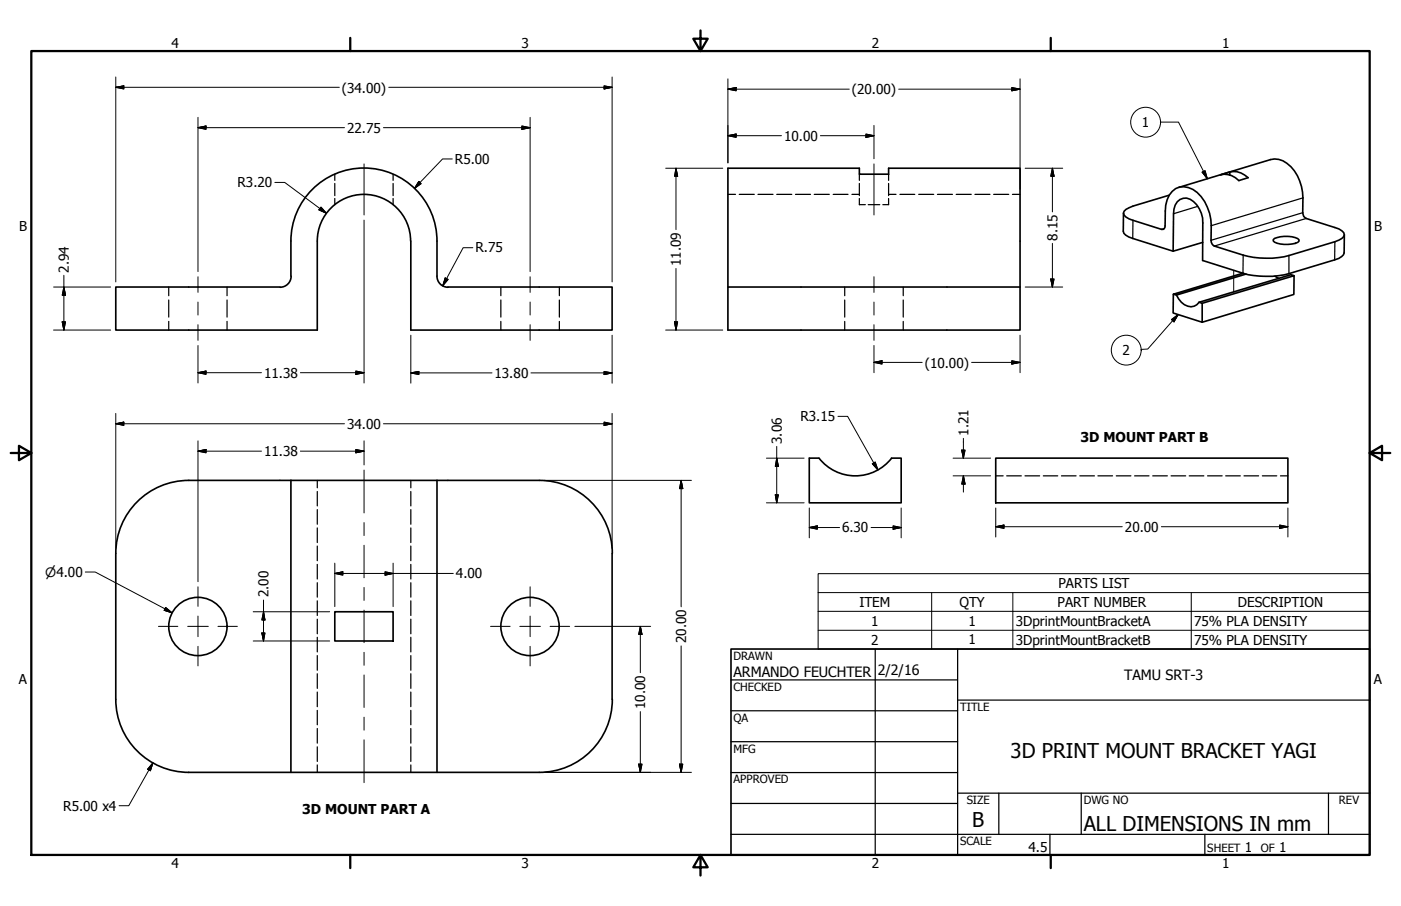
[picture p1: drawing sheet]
<svg xmlns="http://www.w3.org/2000/svg" width="432mm" height="279mm" viewBox="0 0 432 279" stroke-linecap="round" stroke-linejoin="round" font-family="sans-serif">
<!-- layer: Hidden (ANSI) -->
<g fill="none" stroke="#000" stroke-width=".38">
<path d="M103.2 53.7v1.9M103.2 56.6v3.7M121.2 53.7v1.9M121.2 56.6v3.7M224.3 59.9h2.4M227.8 59.9h4.7M233.6 59.9h4.7M239.4 59.9h4.6M245.2 59.9h4.6M251 59.9h4.6M256.8 59.9h4.6M262.6 59.9h2.3"/>
<path d="M264.9 53.7v1.9M264.9 56.6v3.7M273.9 53.7v1.9M273.9 56.6v3.7M273.9 59.9h2.3M277.4 59.9h4.5M283.1 59.9h4.7M288.9 59.9h4.7M294.7 59.9h4.6M300.5 59.9h4.6M306.3 59.9h4.6M312 59.9h2.4"/>
<path d="M103.2 61.2v1.9M121.2 61.2v1.9M264.9 61.2v1.9h1.8M267.6 63.1h3.5M273.9 61.2v1.9h-1.8M52 88.5v2.7M52 92.5v5.3M52 99.1v2.7M70 88.5v2.7M70 92.5v5.3M70 99.1v2.7M154.4 88.5v2.7"/>
<path d="M154.4 92.5v5.3M154.4 99.1v2.7M172.4 88.5v2.7M172.4 92.5v5.3M172.4 99.1v2.7M260.3 88.5v2.7M260.3 92.5v5.3M260.3 99.1v2.7M278.4 88.5v2.7M278.4 92.5v5.3M278.4 99.1v2.7M97.8 148.1v2.3"/>
<path d="M97.8 151.6v4.4M97.8 157.2v4.5M126.6 148.1v2.3M126.6 151.6v4.4M126.6 157.2v4.5M306.9 146.7h2.3M310.3 146.7h4.5M315.9 146.7h4.5M321.6 146.7h4.4M327.2 146.7h4.5M332.8 146.7h4.5M338.4 146.7h4.5"/>
<path d="M344 146.7h4.6M349.7 146.7h4.4M355.3 146.7h4.5M360.9 146.7h4.5M366.5 146.7h4.5M372.2 146.7h4.5M377.8 146.7h4.5M383.4 146.7h4.5M389.1 146.7h4.4M394.7 146.7h2.2M97.8 162.8v4.5M97.8 168.4v4.5"/>
<path d="M97.8 174.1v4.5M97.8 179.7v4.4M126.6 162.8v4.5M126.6 168.4v4.5M126.6 174.1v4.5M126.6 179.7v4.4M97.8 185.3v4.5M97.8 190.9v4.6M97.8 196.5v4.5M126.6 185.3v4.5M126.6 190.9v4.6M126.6 196.5v4.5"/>
<path d="M97.8 202.2v4.5M97.8 207.8v4.5M97.8 213.4v4.5M97.8 219.1v4.4M126.6 202.2v4.5M126.6 207.8v4.5M126.6 213.4v4.5M126.6 219.1v4.4M97.8 224.7v4.5M97.8 230.3v4.5M97.8 235.9v2.3M126.6 224.7v4.5"/>
<path d="M126.6 230.3v4.5M126.6 235.9v2.3"/>
</g>
<!-- layer: Visible (ANSI) -->
<g fill="none" stroke="#000" stroke-width=".51">
<path d="M363.3 57.8l28.3-8.6a7 7 0 0 1 7.3 3.4 15 15 0 0 1 2.7 8.4l-.1 4.6a1.83 1.83 0 0 0 1.1 1.8l8.8 2.8M379 53a5.9 5.9 0 0 1 5.7 1.8l-2.9 .9a5.9 5.9 0 0 0-5.6-1.8l2.8-.9v1M126.6 74.3a14.4 14.4 0 0 0-14.4-14.4 14.4 14.4 0 0 0-14.4 14.5v27.4h-62.1v-13.3h50.6M126.6 74.4v27.4h62.1v-13.3h-50.7M346.2 71.3a3.4 3.4 0 0 0 2.9 2.2l12.5 4M349.2 67.9l8.8 2.8a.92 .92 0 0 0 1.1-1l.1-4.6a7 7 0 0 1 4.4-7.4 7.7 7.7 0 0 1 7.7 4.5 20.5 20.5 0 0 1 2 12.5l.3 .5 .7 .7 8.9 2.8M360.4 60.2l-11.2 3.4M370.7 74.7l-9.1 2.8 .1-11.6a4.5 4.5 0 0 1 3-4.7 4.8 4.8 0 0 1 4.9 3.2l1 2.8v13.1l12.5 4M392.8 73.5a9.8 9.8 0 0 1 7.2 .1l.4 .4v.4a7.9 7.9 0 0 1-6.8 .6l-1.2-.7v-.4zM411.4 74.5l-14.1 4.3M89.7 85.2v-10.9a22.5 22.5 0 0 1 22.5-22.5 22.5 22.5 0 0 1 22.5 22.5v10.9M89.7 85.2a3.4 3.4 0 0 1-3.4 3.4"/>
<path d="M134.7 85.2a3.4 3.4 0 0 0 3.4 3.4M224.3 88.5v-36.6h40.6v1.8h9v-1.8h40.5v36.6M224.3 88.5h90.1v13.3h-90.1zM361.6 90.7v5.8l8.9 2.9v-5.9l-.9-.3M362.6 91a4.8 4.8 0 0 0 5.4 3.4l.9-.4 .7-.8M369.6 93.2l28.3-8.5 .9 .3-28.3 8.5M383 84.3l-21.4 6.4 1 .3 21.4-6.5M392.9 85.2l1.2 .7M398.8 85v5.8l-28.3 8.6M411.4 80.1l-14.1 4.3M89.7 148.1v90.1M134.7 148.1v90.1"/>
<path d="M249.4 141.3h3a14.1 14.1 0 0 0 22.4 0h2.9v13.8h-28.3zM306.9 141.3h90v13.8h-90zM188.7 170.7v44.9M188.7 170.7a22.5 22.5 0 0 0-22.5-22.6h-108a22.5 22.5 0 0 0-22.5 22.6v44.9a22.5 22.5 0 0 0 22.5 22.6h108a22.5 22.5 0 0 0 22.5-22.5M103.2 188.7h18v9h-18z"/>
<circle cx="61" cy="193.2" r="9"/>
<circle cx="163.4" cy="193.2" r="9"/>
</g>
<!-- layer: Tweak Trail (ANSI) -->
<path d="M380.2 83.4v6.6" fill="none" stroke="#000" stroke-width=".31"/>
<!-- layer: Visible Narrow (ANSI) -->
<path d="M349.2 67.9l-.1 5.6M358.8 70.5l-.8 .2M369.2 63.6l-7.5 2.3M383.2 78.7l-.1 5.6M397.3 78.8v5.6M401.5 65.6l-28.2 8.5M401.6 61l-28.3 8.6M402.6 67.4l-28.3 8.5M411.4 74.5v5.6" fill="none" stroke="#000" stroke-width=".38"/>
<path d="M346.3 65.7l-.1 5.6M349.2 63.6a3.5 3.5 0 0 0-2.9 2.1 3.4 3.4 0 0 0 2.9 2.2M383.2 78.7a28.4 28.4 0 0 0 14.1 .1M411.4 70.2a3.4 3.4 0 0 1 2.9 2.2 3.5 3.5 0 0 1-2.9 2.1M414.3 72.4v5.6a3.5 3.5 0 0 1-2.9 2.1M383.1 84.3a28.6 28.6 0 0 0 14.2 .1" fill="none" stroke="#000" stroke-width=".51"/>
<!-- layer: Symbol (ANSI) -->
<g fill="none" stroke="#000" stroke-width=".31">
<path d="M357.6 37.7h5.6l8.9 17.4M370.5 53.1l.9-.5 .7 2.5zM361.1 98.6l2-1.6-1.3 2.3zM363.1 97l-9.3 10.6-2.1 .2M252.2 182.8v-5.9h169.9v5.9M252.2 182.8h169.9v5.7M252.2 182.8v17.4h169.9v-11.7M252.2 188.5h169.9M252.2 194.4h169.9M287.1 182.8v17.4M312.2 182.8v17.4M367.2 182.8v17.4"/>
<circle cx="353.1" cy="37.7" r="4.6"/>
<circle cx="347.1" cy="108" r="4.6"/>
</g>
<!-- layer: Border (ANSI) -->
<path d="M9.7 15.7h412.4v248h-412.4zM107.9 11.7v4M215.9 9.4v6.3l-2.2-3.8h4.4l-2.2 3.8M323.8 11.7v4M3.3 139.7h6.4l-3.9-2.2v4.4l3.9-2.2M422.1 139.7l3.9 2.2v-4.4l-3.9 2.2h6.4M107.9 263.7v4M215.9 263.7l2.2 3.8h-4.4l2.2-3.8v6.3M323.8 263.7v4" fill="none" stroke="#000" stroke-width=".7"/>
<!-- layer: Title (ANSI) -->
<g fill="none" stroke="#000" stroke-width=".38">
<path d="M225.3 209.7h69.8M225.3 219.2h69.8M269.7 200.2v63.5M295.1 215.9h127M295.1 200.2v63.5M225.3 228.7h69.8M225.3 238.3h69.8M225.3 257.3h196.8M225.3 247.8h69.8M295.1 244.6h127M307.8 244.6v12.7M323.6 257.3v6.4"/>
<path d="M333.2 244.6v12.7M371.3 257.3v6.4M409.4 244.6v12.7"/>
</g>
<path d="M225.3 200.2h196.8v63.5h-196.8z" fill="none" stroke="#000" stroke-width=".51"/>
<!-- layer: Centerline (ANSI) -->
<g fill="none" stroke="#000" stroke-width=".31">
<path d="M112.2 50.5v15.8M269.4 50.5v15.8M61 85.3v4.9M61 93.2v4M163.4 85.3v4.9M163.4 93.2v4M269.4 85.3v4.9M269.4 93.2v4M61 100.1v4.9M163.4 100.1v4.9M269.4 100.1v4.9M112.2 145v13.2"/>
<path d="M112.2 161.2v4M112.2 168.1v10.1M112.2 181.2v4M112.2 188.2v10M112.2 201.2v4M112.2 208.2v10M112.2 221.2v4M112.2 228.2v13.2"/>
</g>
<!-- layer: Center Mark (ANSI) -->
<path d="M48.8 193.2h6M57.8 193.2h6.4M61 181v6M61 190v6.3M61 199.3v6.1M67.2 193.2h6M151.2 193.2h6M160.2 193.2h6.4M163.4 181v6M163.4 190v6.3M163.4 199.3v6.1M169.5 193.2h6.1" fill="none" stroke="#000" stroke-width=".31"/>
<!-- layer: Dimension (ANSI) -->
<g fill="none" stroke="#000" stroke-width=".31">
<path d="M35.7 26.9l2.5-.4v.9zM35.7 23.7v63.2M35.7 26.9h68.9M61 39.4l2.5-.5v1zM61 36.2v47.6M61 39.4h45.2M118.2 39.4h45.2M119.8 26.9h68.9M160.8 38.9l2.6 .5-2.6 .5zM163.4 36.2v47.6M186.2 26.5l2.5 .4-2.5 .5zM188.7 23.7v63.2"/>
<path d="M224.3 27.5l2.6-.5v1zM224.3 24.3v25.9M224.3 27.5h37.4M269.4 38.7v10.3M277 27.5h37.4M311.8 27l2.6 .5-2.6 .5zM314.4 24.3v34.1M84.7 56.3h3.1l12.8 9.5M129.1 55.9l.7 .7-2 1.5zM139.4 49h-3l-8.6 9.1M205.2 51.9h17.6M208.3 51.9l.6 2.5h-1z"/>
<path d="M208.3 51.9v18.9M224.3 41.8l2.6-.5v1.1zM224.3 41.8h16.6M252.9 41.8h16.5M266.9 41.3l2.5 .5-2.5 .6zM316 51.9h11.5M324.4 51.9l.5 2.5h-1.1zM324.4 51.9v13.4M98.9 63.9l1.7 1.9-2.3-1.1zM112.2 67.9v50.2M145.7 76.4h-3l-6.2 11.7M324.4 75.1v13.4"/>
<path d="M16.5 88.5h17.6M19.2 99.3h1l-.5 2.5zM19.7 88.5l.5 2.6h-1zM19.7 84.9v16.9M137.2 85.7l.9 .5-1.6 1.9zM207.9 99.3h1l-.6 2.5zM208.3 82.8v19M316 88.5h11.5M323.8 86h1.1l-.5 2.5zM16.5 101.8h17.6M61 114.9l2.5-.5v1zM61 106.6v11.5"/>
<path d="M61 114.9h19.6M92.6 114.9h19.6M109.7 114.4l2.5 .5-2.5 .5zM126.6 115l2.5-.4v.9zM126.6 115h25M126.6 103.4v14.8M163.6 115h25.1M186.2 114.6l2.5 .4-2.5 .5zM188.7 103.4v14.8M205.2 101.8h17.6M269.4 111.8l2.4-.5v1zM269.4 111.8h14.8"/>
<path d="M269.4 106.6v8.3M299.5 111.8h14.9M311.8 111.3l2.6 .5-2.6 .5zM314.4 103.4v11.5M35.7 130.7l2.5-.5v1zM35.7 130.7h70.5M35.7 127.5v41.6M61 139.1l2.5-.5v1zM61 139.1h19.6M61 136v43.4M92.6 139.1h19.6M109.7 138.6l2.5 .5-2.5 .5z"/>
<path d="M112.2 136v7.4M118.2 130.7h70.5M186.2 130.2l2.5 .5-2.5 .5zM188.7 127.5v41.6M239.4 137.7v17.4M258.3 128.4h2.9l9.4 16.5M296.4 138.8h1l-.5 2.5zM296.9 135.2v6.1M167.8 148.1h45.3M209.9 148.1l.5 2.6h-1zM209.9 148.1v39M236.2 141.3h11.6"/>
<path d="M236.2 155.1h11.6M239 152.6h.9l-.5 2.5zM239.4 141.3l.5 2.5h-.9zM249.4 156.7v9.2M268.9 143l.8-.5 .9 2.4zM277.7 156.7v9.2M293.8 141.3h11.5M293.8 146.7h11.5M296.9 146.7l.5 2.6h-1zM296.9 146.7v5.1M306.9 156.7v8.9M396.9 156.7v8.9"/>
<path d="M26.3 176.4h3l23.7 12.6M103.2 176.8l2.5-.5v1.1zM103.2 176.8h36.5M103.2 173.7v13.4M118.7 176.3l2.5 .5-2.5 .6zM121.2 173.7v13.4M249.4 162.7l2.5-.5v1zM249.4 162.7h9.4M268.5 162.7h9.2M275.3 162.2l2.4 .5-2.4 .5zM306.9 162.4l2.5-.5v1zM306.9 162.4h39"/>
<path d="M357.9 162.4h39M394.4 161.9l2.5 .5-2.5 .5zM51.1 187.3l1.9 1.7-2.4-.8zM78 197.7h23.6M78 188.7h23.6M80.7 195.2h1l-.5 2.5zM81.2 188.7l.5 2.5h-1zM81.2 185v12.7M177.2 193.2h23.3M197.4 193.2l.5 2.4h-1.1zM197.4 193.2v14.3M209.9 199.2v39"/>
<path d="M197.4 219.5v18.7M47.1 235.3l-.7 2.4-.9-.5zM47.1 235.3l-7.4 13.2h-3M167.8 238.2h45.3M196.8 235.6h1.1l-.5 2.6zM209.4 235.6h1l-.5 2.6z"/>
</g>
<g fill="#000" stroke="#000" stroke-width=".31">
<path d="M35.7 26.9l2.5-.4zM35.7 26.9l2.5-.4v.9zM61 39.4l2.5-.5zM61 39.4l2.5-.5v1zM160.8 39.9l2.6-.5zM160.8 38.9l2.6 .5-2.6 .5zM186.2 27.4l2.5-.5zM186.2 26.5l2.5 .4-2.5 .5zM224.3 27.5l2.6-.5zM224.3 27.5l2.6-.5v1zM311.8 28l2.6-.5zM311.8 27l2.6 .5-2.6 .5z"/>
<path d="M129.1 55.9l-1.3 2.2zM129.1 55.9l.7 .7-2 1.5zM208.3 51.9l.6 2.5zM208.3 51.9l.6 2.5h-1zM224.3 41.8l2.6-.5zM224.3 41.8l2.6-.5v1.1zM266.9 42.4l2.5-.6zM266.9 41.3l2.5 .5-2.5 .6zM324.4 51.9l.5 2.5zM324.4 51.9l.5 2.5h-1.1zM98.3 64.7l2.3 1.1zM98.9 63.9l1.7 1.9-2.3-1.1z"/>
<path d="M19.2 99.3l.5 2.5zM19.2 99.3h1l-.5 2.5zM19.7 88.5l.5 2.6zM19.7 88.5l.5 2.6h-1zM137.2 85.7l-.7 2.4zM137.2 85.7l.9 .5-1.6 1.9zM207.9 99.3l.4 2.5zM207.9 99.3h1l-.6 2.5zM323.8 86l.6 2.5zM323.8 86h1.1l-.5 2.5zM61 114.9l2.5-.5zM61 114.9l2.5-.5v1z"/>
<path d="M109.7 115.4l2.5-.5zM109.7 114.4l2.5 .5-2.5 .5zM126.6 115l2.5-.4zM126.6 115l2.5-.4v.9zM186.2 115.5l2.5-.5zM186.2 114.6l2.5 .4-2.5 .5zM269.4 111.8l2.4-.5zM269.4 111.8l2.4-.5v1zM311.8 112.3l2.6-.5zM311.8 111.3l2.6 .5-2.6 .5zM35.7 130.7l2.5-.5zM35.7 130.7l2.5-.5v1z"/>
<path d="M61 139.1l2.5-.5zM61 139.1l2.5-.5v1zM109.7 139.6l2.5-.5zM109.7 138.6l2.5 .5-2.5 .5zM186.2 131.2l2.5-.5zM186.2 130.2l2.5 .5-2.5 .5zM296.4 138.8l.5 2.5zM296.4 138.8h1l-.5 2.5zM209.9 148.1l.5 2.6zM209.9 148.1l.5 2.6h-1zM239 152.6l.4 2.5zM239 152.6h.9l-.5 2.5z"/>
<path d="M239.4 141.3l.5 2.5zM239.4 141.3l.5 2.5h-.9zM268.9 143l1.7 1.9zM268.9 143l.8-.5 .9 2.4zM296.9 146.7l.5 2.6zM296.9 146.7l.5 2.6h-1zM103.2 176.8l2.5-.5zM103.2 176.8l2.5-.5v1.1zM118.7 177.4l2.5-.6zM118.7 176.3l2.5 .5-2.5 .6zM249.4 162.7l2.5-.5zM249.4 162.7l2.5-.5v1z"/>
<path d="M275.3 163.2l2.4-.5zM275.3 162.2l2.4 .5-2.4 .5zM306.9 162.4l2.5-.5zM306.9 162.4l2.5-.5v1zM394.4 162.9l2.5-.5zM394.4 161.9l2.5 .5-2.5 .5zM50.6 188.2l2.4 .8zM51.1 187.3l1.9 1.7-2.4-.8zM80.7 195.2l.5 2.5zM80.7 195.2h1l-.5 2.5zM81.2 188.7l.5 2.5zM81.2 188.7l.5 2.5h-1z"/>
<path d="M197.4 193.2l.5 2.4zM197.4 193.2l.5 2.4h-1.1zM47.1 235.3l-.7 2.4zM47.1 235.3l-.7 2.4-.9-.5zM196.8 235.6l.6 2.6zM196.8 235.6h1.1l-.5 2.6zM209.4 235.6l.5 2.6zM209.4 235.6h1l-.5 2.6z"/>
</g>
<!-- layer: Symbol (ANSI) -->
<path d="M370.5 53.1l1.6 2zM370.5 53.1l.9-.5 .7 2.5zM363.1 97l-1.3 2.3zM361.1 98.6l2-1.6-1.3 2.3z" fill="#000" stroke="#000" stroke-width=".31"/>
<g font-size="6.3">
<text x="311.5" y="233.6">3D PRINT MOUNT BRACKET YAGI</text>
<text x="299.7" y="255.1">B</text>
<text x="334" y="256.4">ALL DIMENSIONS IN mm</text>
</g>
<g font-size="4.4">
<text x="226.1" y="208.9">ARMANDO FEUCHTER</text>
<text x="270.5" y="208.2">2/2/16</text>
<text x="346.5" y="209.6">TAMU SRT-3</text>
</g>
<g font-size="4.2">
<text x="52.8" y="14.7">4</text>
<text x="160.8" y="14.7">3</text>
<text x="268.7" y="14.7">2</text>
<text x="376.7" y="14.7">1</text>
<text x="105.3" y="28.6">(34.00)</text>
<text x="262.6" y="29.1">(20.00)</text>
<text x="107" y="40.9">22.75</text>
<text x="351.9" y="39.2">1</text>
<text x="241.7" y="43.4">10.00</text>
<text x="140.2" y="50.5">R5.00</text>
<text x="73.2" y="57.8">R3.20</text>
<text x="5.9" y="71.4">B</text>
<text x="423.5" y="71.4">B</text>
<text x="146.6" y="77.9">R.75</text>
<text x="325.9" y="74.2" transform="rotate(-90 325.9 74.2)">8.15</text>
<text x="209.9" y="82" transform="rotate(-90 209.9 82)">11.09</text>
<text x="21.2" y="84.1" transform="rotate(-90 21.2 84.1)">2.94</text>
<text x="285.1" y="113.3">(10.00)</text>
<text x="346" y="109.5">2</text>
<text x="81.4" y="116.5">11.38</text>
<text x="152.4" y="116.5">13.80</text>
<text x="246.7" y="129.9">R3.15</text>
<text x="107" y="132.2">34.00</text>
<text x="240.9" y="136.9" transform="rotate(-90 240.9 136.9)">3.06</text>
<text x="298.4" y="134.4" transform="rotate(-90 298.4 134.4)">1.21</text>
<text x="333" y="136.3">3D MOUNT PART B</text>
<text x="81.4" y="140.7">11.38</text>
<text x="259.5" y="164.2">6.30</text>
<text x="346.7" y="164">20.00</text>
<text x="140.5" y="178.4">4.00</text>
<text x="82.7" y="184.2" transform="rotate(-90 82.7 184.2)">2.00</text>
<text x="326.2" y="181.4">PARTS LIST</text>
<text x="264.9" y="187.1">ITEM</text>
<text x="295.7" y="187.2">QTY</text>
<text x="325.9" y="187.1">PART NUMBER</text>
<text x="381.5" y="187.2">DESCRIPTION</text>
<text x="268.5" y="193">1</text>
<text x="298.5" y="193">1</text>
<text x="313.1" y="193">3DprintMountBracketA</text>
<text x="368" y="193">75% PLA DENSITY</text>
<text x="211.5" y="198.4" transform="rotate(-90 211.5 198.4)">20.00</text>
<text x="268.5" y="198.8">2</text>
<text x="298.5" y="198.8">1</text>
<text x="313.1" y="198.8">3DprintMountBracketB</text>
<text x="368" y="198.8">75% PLA DENSITY</text>
<text x="5.8" y="211.1">A</text>
<text x="423.4" y="211.1">A</text>
<text x="198.9" y="218.7" transform="rotate(-90 198.9 218.7)">10.00</text>
<text x="19.5" y="250">R5.00 x4</text>
<text x="93.1" y="251.1">3D MOUNT PART A</text>
<text x="317" y="262.8">4.5</text>
<text x="383.7" y="262.8">1</text>
<text x="394.2" y="262.8">1</text>
<text x="52.8" y="267.7">4</text>
<text x="160.8" y="267.7">3</text>
<text x="268.7" y="267.7">2</text>
<text x="376.7" y="267.7">1</text>
</g>
<text font-size="4" x="14" y="177.9">⌀4.00</text>
<g font-size="3.5">
<text x="226.1" y="203.5">DRAWN</text>
<text x="226.1" y="213">CHECKED</text>
<text x="295.9" y="219.2">TITLE</text>
<text x="226.1" y="222.6">QA</text>
<text x="226.1" y="232.1">MFG</text>
<text x="226.1" y="241.6">APPROVED</text>
<text x="297.9" y="248">SIZE</text>
<text x="334" y="248">DWG NO</text>
<text x="412.7" y="247.9">REV</text>
<text x="295.9" y="260.7">SCALE</text>
<text x="372.1" y="262.8">SHEET</text>
<text x="388.6" y="262.8">OF</text>
</g>
</svg>
